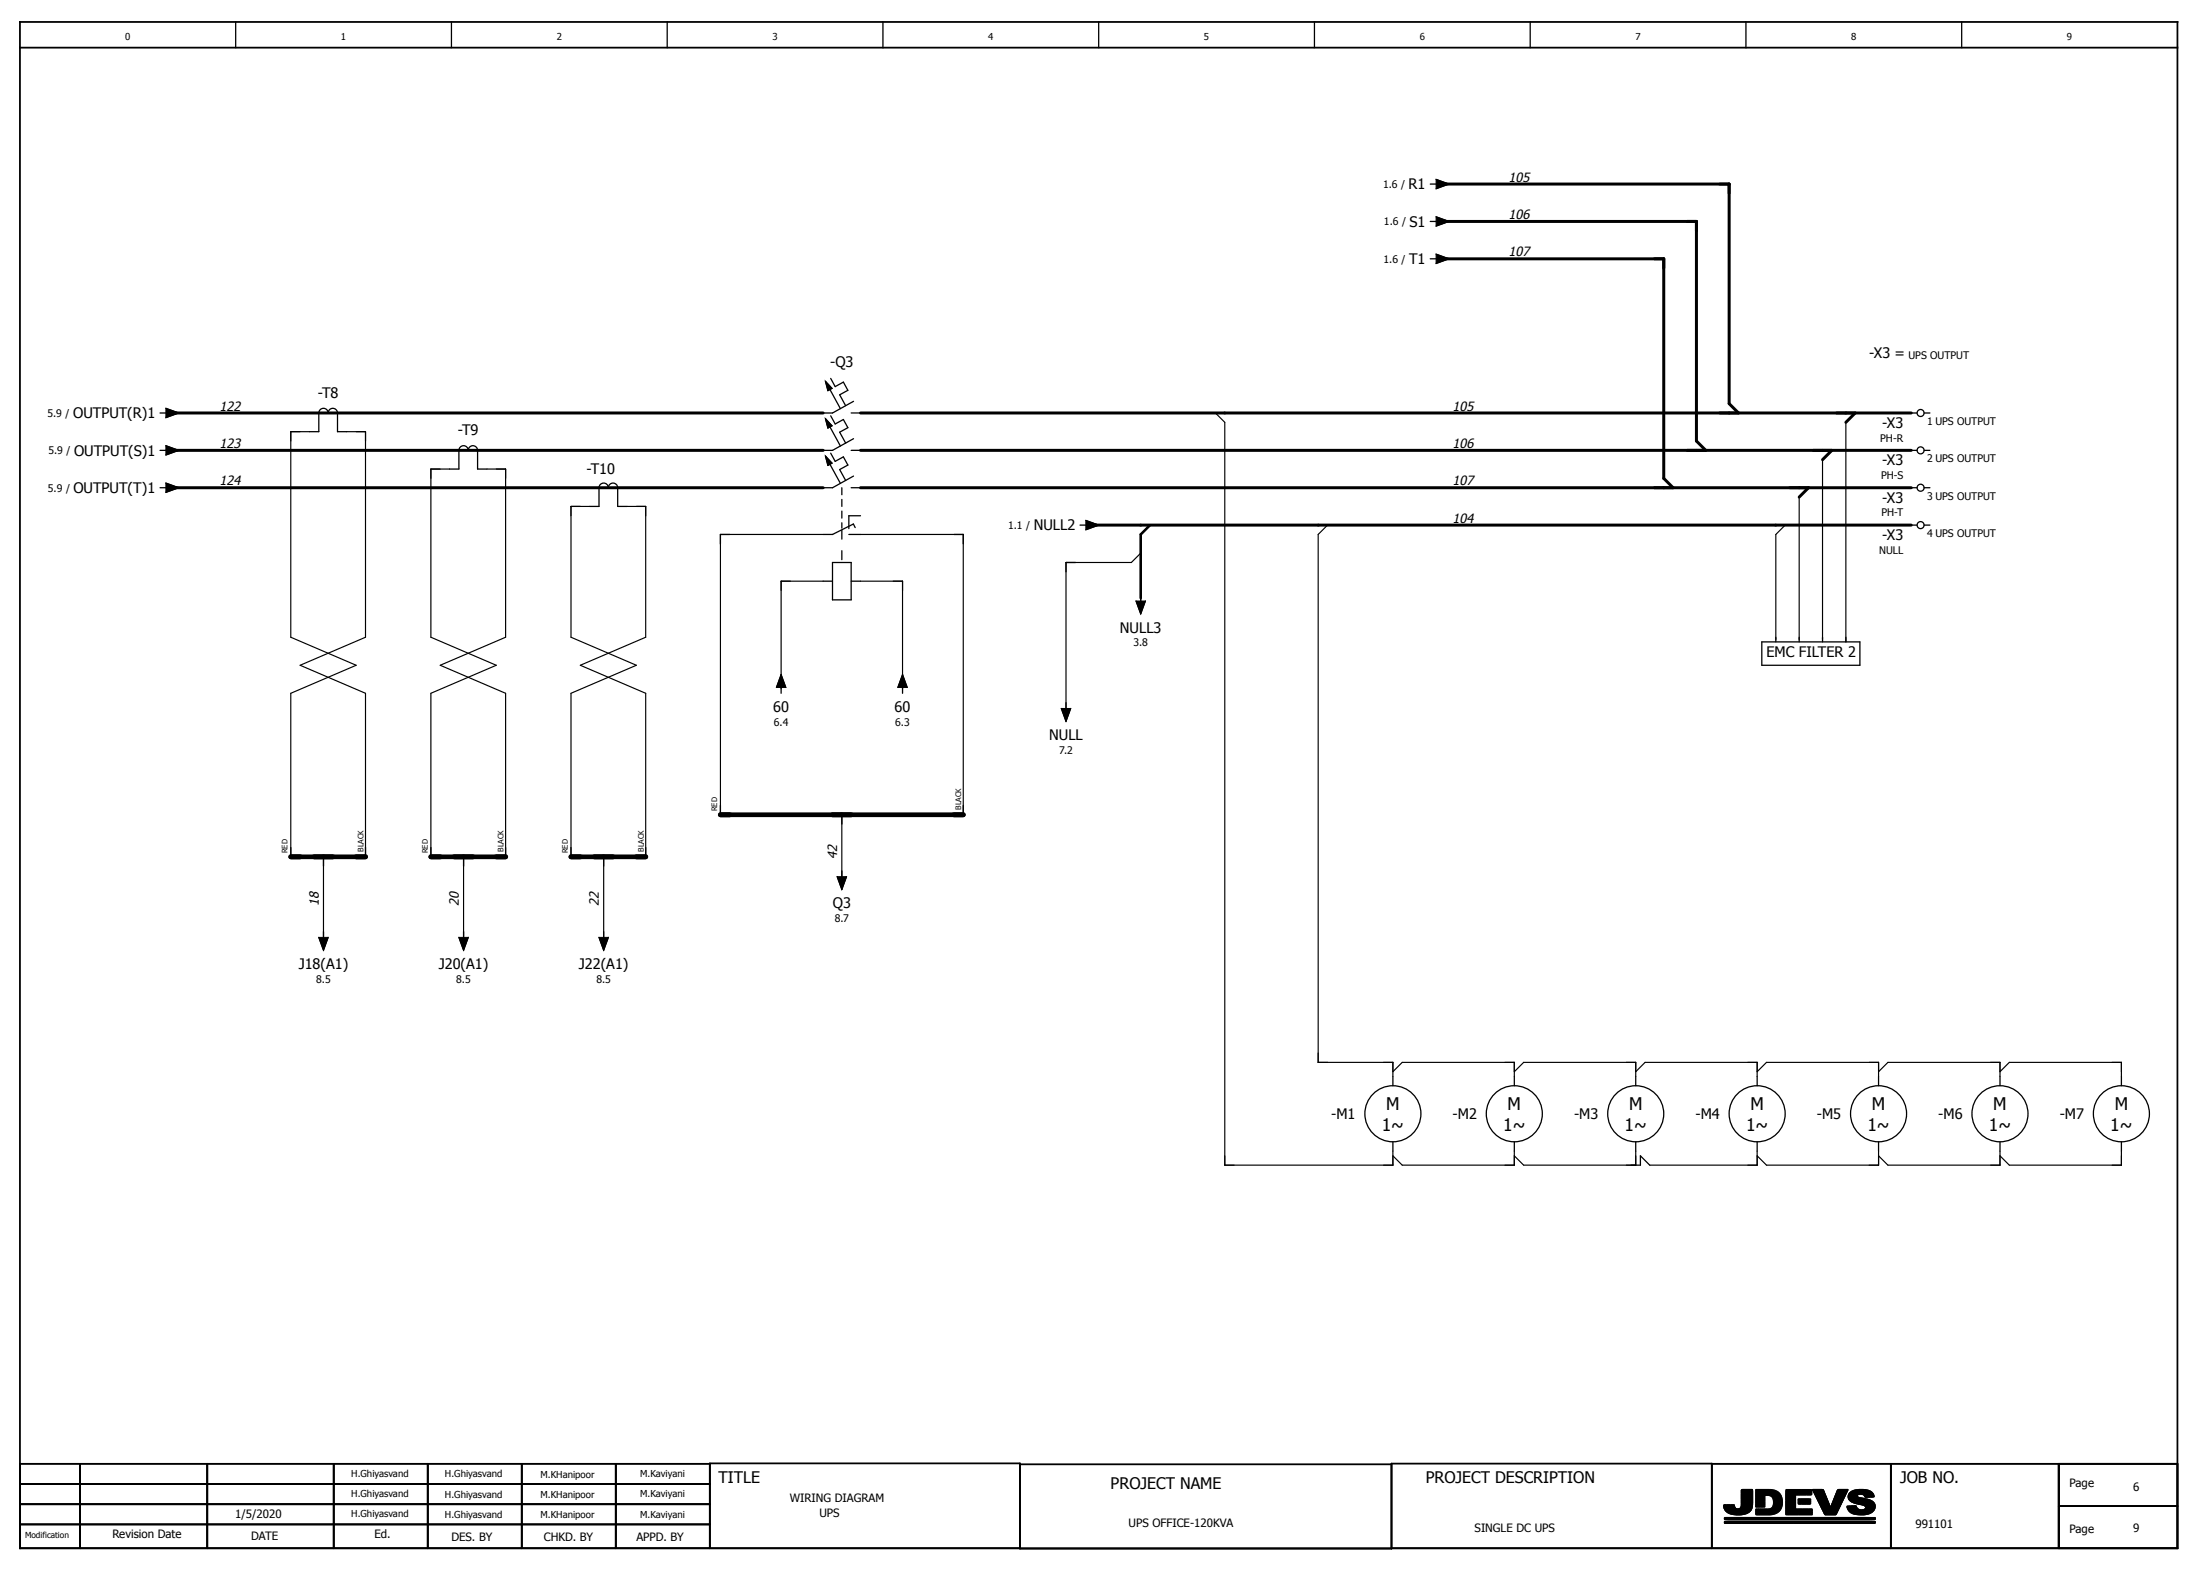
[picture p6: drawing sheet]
<svg xmlns="http://www.w3.org/2000/svg" width="428mm" height="306mm" viewBox="0 0 428 306" stroke-linecap="round" stroke-linejoin="round" font-family="sans-serif">
<g fill="none" stroke="#000" stroke-width=".25">
<path d="M45.9 4.3v5M87.9 4.3v5M129.9 4.3v5M171.9 4.3v5M213.9 4.3v5M255.9 4.3v5M297.9 4.3v5M339.9 4.3v5M381.9 4.3v5M278.4 35.8h1.2M279.6 34.9l2.5 .9-2.5 .9M278.4 43.1h1.2"/>
<path d="M278.4 50.4h1.2M279.6 42.2l2.5 .9-2.5 .9M279.6 49.5l2.5 .9-2.5 .9M32.3 79.5l2.5 .9-2.5 .9M160.7 74.2l1.3 1.4-.8 .4zM161.6 75.8l2 3.7M161.7 73.6l.9 1.6 1.6-.8 .9 1.6-1.6 .8 1.1 2.1M166.2 78.1l-4.1 2.3h-1.9M31.2 80.4h1.1M31.2 87.6h1.1M31.2 94.9h1.1M32.3 94l2.5 .9-2.5 .9"/>
<path d="M32.3 86.7l2.5 .9-2.5 .9M60.2 84h1.9v-3.6a.91 .91 0 0 1 .9-.9 .91 .91 0 0 1 .9 .9 .91 .91 0 0 1 .9-.9 .91 .91 0 0 1 .9 .9v3.6h1.8M87.5 91.3h1.8v-3.7a.91 .91 0 0 1 .9-.9 .91 .91 0 0 1 1 .9 .91 .91 0 0 1 .9-.9 .91 .91 0 0 1 .9 .9v3.7h1.8M114.8 98.5h1.8v-3.6a.91 .91 0 0 1 .9-.9 .91 .91 0 0 1 .9 .9 .91 .91 0 0 1 .9-.9 .91 .91 0 0 1 .9 .9v3.6h1.9M160.7 88.7l1.3 1.4-.8 .5zM160.7 81.5l1.3 1.4-.8 .4zM161.6 90.3l2 3.8M161.6 83.1l2 3.7M161.7 80.9l.9 1.6 1.6-.9 .9 1.6-1.6 .9 1.1 2.1M161.7 88.2l.9 1.6 1.6-.9 .9 1.6-1.6 .9 1.1 2.1M163.9 94.9v1.4M163.9 97.2v1.3"/>
<path d="M163.9 99.5v1.3M165.7 80.4h1.8M165.7 87.6h1.8M165.7 94.9h1.8M166.2 85.4l-4.1 2.2h-1.9M166.2 92.6l-4.1 2.3h-1.9M372.1 80.4h1.1M372.1 87.6h1.1M372.1 94.9h1.1M374.6 80.4h1.1M374.6 87.6h1.1M374.6 94.9h1.1"/>
<path d="M142.1 104h-1.9v1.8M160.2 113.1h1.9M162.1 109.5h3.6v7.2h-3.6zM163.9 101.7v1.1M165.2 104h2.3M165.7 113.1h1.8M166.5 102.7l-.4-.7-4 2h-1.9M167.5 100.4h-2.3v2.5M185.7 104h1.8v1.8M209.3 109.5h-1.8v1.8M210.2 102.2h1.2M211.4 101.3l2.5 .9-2.5 .9"/>
<path d="M221.2 117l.9 2.5 .9-2.5M222.1 115.8v1.2M372.1 102.2h1.1M374.6 102.2h1.1M151.2 133.8l.9-2.5 .9 2.5M152.1 133.8v1.1M174.8 133.8l.9-2.5 .9 2.5M175.7 133.8v1.1M206.6 137.9l.9 2.5 .9-2.5M207.5 136.7v1.2M343 124.9h19.1v4.6h-19.1zM345.7 124v.9"/>
<path d="M350.2 124v.9M354.8 124v.9M359.3 124v.9M140.2 156.7v1.8M163.9 158.5v1.9M187.5 156.7v1.8M56.6 164.9v1.8M63 166.7v1.8M71.2 164.9v1.8M83.9 164.9v1.8M90.2 166.7v1.8M98.4 164.9v1.8"/>
<path d="M111.2 164.9v1.8M117.5 166.7v1.8M125.7 164.9v1.8M163 170.6l.9 2.5 .9-2.5M163.9 169.5v1.1M62.1 182.4l.9 2.5 .9-2.5M63 181.3v1.1M89.3 182.4l.9 2.5 1-2.5M90.2 181.3v1.1M116.6 182.4l.9 2.5 .9-2.5M117.5 181.3v1.1M271.2 209.5v1.8"/>
<path d="M294.8 209.5v1.8M318.4 209.5v1.8M342.1 209.5v1.8M365.7 209.5v1.8M389.3 209.5v1.8M413 209.5v1.8M271.2 222.2v1.8M294.8 222.2v1.8M317.5 226.7h1.8v-1.8l1.9 1.8M318.4 222.2v1.8M342.1 222.2v1.8M365.7 222.2v1.8"/>
<path d="M389.3 222.2v1.8M413 222.2v1.8M335.6 292.9h2a.72 .72 0 0 0 .9 .7 .72 .72 0 0 0 .5-1v-2.7h2.1l.1 .2a7.8 7.8 0 0 1-.3 3.7l-.3 .3a3.2 3.2 0 0 1-1.9 .7h-.6a2.23 2.23 0 0 1-2.5-1.9zM335.7 295.6l.4 .1M336.1 295.3h-.4M341.8 289.9h3l1 .2a2.35 2.35 0 0 1 1.1 3 2.36 2.36 0 0 1-2.5 1.7l-2.6-.1v-1l1.3-.1a1.81 1.81 0 0 0 2-.4l.1-.3a1.43 1.43 0 0 0-.9-1.9h-.8v2.2h-1.7zM347.7 289.9h5v.9l-.1 .1-3.1 .1v2.6h3.3v1.2l-5.1-.1zM350.1 291.7h2.4v.9l-2.4 .1zM356.3 293.4h.1M359.7 289.9h-1.8l-.2 .1-1.3 3.4M359.7 289.9h.1M359.8 289.9l-2.4 4.8h-2.1l-2.4-4.8h2l1.4 3.5"/>
<path d="M361.1 290a1.45 1.45 0 0 0-1.2 1.7 4.4 4.4 0 0 0 2.9 1.2l.4 .3a.6 .6 0 0 1-.8 .6M361.1 290l1.5-.1 1.1 .1a1.58 1.58 0 0 1 1.1 1.2l-1.7 .1a.87 .87 0 0 0-.7-.6 .87 .87 0 0 0-.9 .4l.3 .3 1.2 .2a2.39 2.39 0 0 1 2 1.3v.2M361.1 290h.1M362.4 293.8h.1M363.6 295.3h1.4M365 296.4h.1M365 293.1v.1M365 293.2a1.67 1.67 0 0 1-1.4 1.4l-.9 .2a3.2 3.2 0 0 1-2.6-.7l-.4-.4-.1-.6 1.7-.1a1.09 1.09 0 0 0 1.1 .8M365 296.4v-.3l-.9-.1-28.4 .1v.3h29.3M365 295.3h-29.3v.4M365 295.3v.4M365 295.6l-1.4 .1"/>
<path d="M365 295.7h-29.3"/>
<circle cx="373.9" cy="87.6" r=".68"/>
<circle cx="373.9" cy="94.9" r=".68"/>
<circle cx="373.9" cy="80.4" r=".68"/>
<circle cx="373.9" cy="102.2" r=".68"/>
<circle cx="271.2" cy="216.7" r="5.5"/>
<circle cx="294.8" cy="216.7" r="5.5"/>
<circle cx="318.4" cy="216.7" r="5.5"/>
<circle cx="342.1" cy="216.7" r="5.5"/>
<circle cx="365.7" cy="216.7" r="5.5"/>
<circle cx="389.3" cy="216.7" r="5.5"/>
<circle cx="413" cy="216.7" r="5.5"/>
</g>
<g fill="none" stroke="#000" stroke-width=".35">
<path d="M3.9 9.3h420M3.9 4.3h420v297h-420zM3.9 296.6h134.3M3.9 284.8h134.3M3.9 292.7h134.3M3.9 288.8h134.3M15.6 284.8v16.5M40.3 284.8v16.5M65 284.8v16.5M83.3 284.8v16.5M101.6 284.8v16.5M119.9 284.8v16.5"/>
<path d="M198.6 284.9h72.3M333.2 284.8h90.7M368.1 284.8v16.5M400.8 284.8v16.5M400.8 293.1h23.1M138.2 301.3v-16.5h60.4v16.6h72.3v-16.6h62.3v16.5"/>
</g>
<g fill="none" stroke="#000" stroke-width=".19">
<path d="M3.9 292.7h134.3M3.9 284.8h134.3v16.5h-134.3zM3.9 296.6h134.3M3.9 288.8h134.3M15.6 284.8v16.5M40.3 284.8v16.5M65 284.8v16.5M83.3 284.8v16.5M101.6 284.8v16.5M119.9 284.8v16.5M333.2 284.8h90.7v16.5h-90.7zM368.1 284.8v16.5"/>
<path d="M400.8 284.8v16.5"/>
</g>
<g fill="#000" stroke="#000" stroke-width=".19">
<path d="M279.6 34.9l2.5 .9-2.5 .9zM279.6 42.2l2.5 .9-2.5 .9zM279.6 49.5l2.5 .9-2.5 .9zM32.3 79.5l2.5 .9-2.5 .9zM160.7 74.2l1.3 1.4-.8 .4zM32.3 94l2.5 .9-2.5 .9zM32.3 86.7l2.5 .9-2.5 .9zM160.7 88.7l1.3 1.4-.8 .5zM160.7 81.5l1.3 1.4-.8 .4zM211.4 101.3l2.5 .9-2.5 .9zM221.2 117h1.8l-.9 2.5zM152.1 131.3l.9 2.5h-1.8z"/>
<path d="M175.7 131.3l.9 2.5h-1.8zM206.6 137.9h1.8l-.9 2.5zM163 170.6h1.8l-.9 2.5zM62.1 182.4h1.8l-.9 2.5zM89.3 182.4h1.9l-1 2.5zM116.6 182.4h1.8l-.9 2.5zM335.7 295.3h27.9h1.4v.4h-29.3zM335.6 292.9h2a.73 .73 0 0 0 .7 .7 .7 .7 0 0 0 .7-1v-2.7h.2h1.9l.1 2.5a2.11 2.11 0 0 1-2 2.3l-.5 .1a3.4 3.4 0 0 1-2.9-1zM341.8 289.9h3l1 .2a2.35 2.35 0 0 1 1.1 3 2.36 2.36 0 0 1-2.5 1.7l-2.6-.1v-1l1.8-.1a1.42 1.42 0 0 0 1.5-.6 1.42 1.42 0 0 0-.1-1.6 1.7 1.7 0 0 0-1.5-.4v2.2h-1.7zM350.1 291.7h2.4v.9l-2.4 .1zM347.7 289.9h5v.9l-.1 .1-3.1 .1v2.6h3.3v1.2l-5.1-.1zM352.9 289.9h2l1.5 3.5 1.3-3.4 .2-.1h1.9l-2.4 4.8h-2.1z"/>
<path d="M360.2 290.4l.6-.3 .8-.2 2.1 .1a1.58 1.58 0 0 1 1.1 1.2l-1.7 .1a.91 .91 0 0 0-1.6-.2l.3 .3 1.2 .2a2 2 0 0 1 2 1.6 2.32 2.32 0 0 1-2.7 1.6 2.37 2.37 0 0 1-2.5-.9l-.2-.8 1.7-.1a1.09 1.09 0 0 0 .8 .8 1.09 1.09 0 0 0 1.1-.5 1.57 1.57 0 0 0-1.5-.7 1.88 1.88 0 0 1-1.9-1.4l.1-.4zM335.7 296.1l28.4-.1 .9 .1v.3h-29.3z"/>
</g>
<g fill="none" stroke="#000" stroke-width=".58">
<path d="M280.2 35.8h56.4v42.7l1.8 1.9M280.2 43.1h50v42.7l1.9 1.8M280.2 50.4h43.7v42.7l1.8 1.8M33 80.4h127.2M33 87.6h127.2M33 94.9h127.2M167.5 80.4h204.6M167.5 87.6h204.6M167.5 94.9h204.6M352.1 94.9l-1.9 1.8M356.6 87.6l-1.8 1.9M361.2 80.4l-1.9 1.8"/>
<path d="M212.1 102.2h160"/>
</g>
<g fill="none" stroke="#000" stroke-width=".23">
<path d="M60.2 84h-3.6v40l12.7 5.5-12.7 5.4v31.8M67.5 84h3.7v40l-12.8 5.5 12.8 5.4v31.8M87.5 91.3h-3.6v32.7l12.7 5.5-12.7 5.4v31.8M94.8 91.3h3.6v32.7l-12.7 5.5 12.7 5.4v31.8M114.8 98.5h-3.6v25.5l12.7 5.5-12.7 5.4v31.8M122.1 98.5h3.6v25.5l-12.7 5.5 12.7 5.4v31.8M240.2 80.4h-3.6l1.8 1.8v144.5h32.8v-2.7M350.2 96.7v27.8M354.8 89.5v35M359.3 82.2v42.7M160.2 113.1h-8.1v20.9M160.2 104h-20v54.5"/>
<path d="M167.5 113.1h8.2v20.9M167.5 104h20v54.5M220.2 102.2h3.7l-1.8 1.8v14.5M222.1 107.6l-1.9 1.9h-12.7v30M254.8 102.2h3.6l-1.8 1.8v102.7h14.6v2.8M343.9 102.2h3.6l-1.8 1.8v20.5M163.9 158.5v13.7M63 166.7v17.3M90.2 166.7v17.3M117.5 166.7v17.3M271.2 208.5l1.8-1.8h21.8v2.8M294.8 208.5l1.8-1.8h21.8v2.8"/>
<path d="M318.4 208.5l1.8-1.8h21.9v2.8M342.1 208.5l1.8-1.8h21.8v2.8M365.7 208.5l1.8-1.8h21.8v2.8M389.3 208.5l1.9-1.8h21.8v2.8M294.8 224v2.7h-21.8l-1.8-1.8M318.4 224v2.7h-21.8l-1.8-1.8M342.1 224v2.7h-20.9M365.7 224v2.7h-21.8l-1.8-1.8M389.3 224v2.7h-21.8l-1.8-1.8M413 224v2.7h-21.8l-1.9-1.8"/>
</g>
<path d="M140.2 158.5h47.3M56.6 166.7h14.6M83.9 166.7h14.5M111.2 166.7h14.5" fill="none" stroke="#000" stroke-width=".91"/>
<path d="M140.2 158.5h1.9M162.1 158.5h3.6M185.7 158.5h1.8M56.6 166.7h1.8M61.2 166.7h3.6M69.3 166.7h1.9M83.9 166.7h1.8M88.4 166.7h3.7M96.6 166.7h1.8M111.2 166.7h1.8M115.7 166.7h3.6M123.9 166.7h1.8" fill="none" stroke="#000" stroke-width="1"/>
<path d="M223.9 102.2l-1.8 1.8v12.4" fill="none" stroke="#000" stroke-width=".5"/>
<path d="M163.9 103.2v6.3" fill="none" stroke="#000" stroke-width=".25" stroke-dasharray="1.7 2.3"/>
<g font-size="3.4">
<text x="269.8" y="215.9">M</text>
<text x="293.5" y="215.9">M</text>
<text x="317.1" y="215.9">M</text>
<text x="340.8" y="215.9">M</text>
<text x="364.4" y="215.9">M</text>
<text x="388" y="215.9">M</text>
<text x="411.7" y="215.9">M</text>
<text x="269" y="220">1~</text>
<text x="292.6" y="220">1~</text>
<text x="316.3" y="220">1~</text>
<text x="339.9" y="220">1~</text>
<text x="363.5" y="220">1~</text>
<text x="387.2" y="220">1~</text>
<text x="410.8" y="220">1~</text>
</g>
<g font-size="3.1">
<text x="139.9" y="288.6">TITLE</text>
<text x="216.2" y="289.7">PROJECT NAME</text>
<text x="277.5" y="288.6">PROJECT DESCRIPTION</text>
<text x="369.9" y="288.6">JOB NO.</text>
</g>
<g font-size="2.8">
<text x="274.2" y="36.8">R1</text>
<text x="274.4" y="44.1">S1</text>
<text x="274.3" y="51.4">T1</text>
<text x="161.6" y="71.5">-Q3</text>
<text x="363.9" y="69.7">-X3 =</text>
<text x="61.9" y="77.4">-T8</text>
<text x="14.2" y="81.4">OUTPUT(R)1</text>
<text x="366.4" y="83.3">-X3</text>
<text x="14.4" y="88.7">OUTPUT(S)1</text>
<text x="89.1" y="84.7">-T9</text>
<text x="14.3" y="95.9">OUTPUT(T)1</text>
<text x="114.2" y="92.2">-T10</text>
<text x="366.4" y="90.6">-X3</text>
<text x="366.4" y="97.8">-X3</text>
<text x="201.2" y="103.2">NULL2</text>
<text x="366.4" y="105.1">-X3</text>
<text x="218" y="123.1">NULL3</text>
<text x="343.9" y="127.9">EMC FILTER 2</text>
<text x="150.5" y="138.6">60</text>
<text x="174.2" y="138.6">60</text>
<text x="204.2" y="144">NULL</text>
<text x="162.1" y="176.7">Q3</text>
<text x="58.1" y="188.6">J18(A1)</text>
<text x="85.4" y="188.6">J20(A1)</text>
<text x="112.7" y="188.6">J22(A1)</text>
<text x="259.1" y="217.8">-M1</text>
<text x="282.8" y="217.8">-M2</text>
<text x="306.4" y="217.8">-M3</text>
<text x="330" y="217.8">-M4</text>
<text x="353.7" y="217.8">-M5</text>
<text x="377.3" y="217.8">-M6</text>
<text x="401" y="217.8">-M7</text>
</g>
<g font-size="2.5">
<text x="293.7" y="35.4">105</text>
<text x="293.7" y="42.6">106</text>
<text x="293.7" y="49.9">107</text>
<text x="42.8" y="79.9">122</text>
<text x="282.8" y="79.9">105</text>
<text x="42.8" y="87.2">123</text>
<text x="282.8" y="87.2">106</text>
<text x="42.8" y="94.4">124</text>
<text x="282.8" y="94.4">107</text>
<text x="282.8" y="101.7">104</text>
<text x="163" y="167.2" transform="rotate(-90 163 167.2)">42</text>
<text x="62.1" y="176.3" transform="rotate(-90 62.1 176.3)">18</text>
<text x="89.3" y="176.3" transform="rotate(-90 89.3 176.3)">20</text>
<text x="116.6" y="176.3" transform="rotate(-90 116.6 176.3)">22</text>
</g>
<g font-size="2.2">
<text x="153.7" y="292.3">WIRING DIAGRAM</text>
<text x="402.9" y="289.3">Page</text>
<text x="415.3" y="290.1">6</text>
<text x="21.9" y="299.3">Revision Date</text>
<text x="45.8" y="295.3">1/5/2020</text>
<text x="48.9" y="299.7">DATE</text>
<text x="72.9" y="299.3">Ed.</text>
<text x="87.9" y="299.8">DES. BY</text>
<text x="105.9" y="299.8">CHKD. BY</text>
<text x="123.9" y="299.8">APPD. BY</text>
<text x="159.5" y="295.3">UPS</text>
<text x="219.7" y="297.1">UPS OFFICE-120KVA</text>
<text x="287.1" y="298.1">SINGLE DC UPS</text>
<text x="372.9" y="297.3">991101</text>
<text x="402.9" y="298.3">Page</text>
<text x="415.3" y="298.1">9</text>
</g>
<g font-size="2">
<text x="269.2" y="36.6">1.6 /</text>
<text x="269.4" y="43.8">1.6 /</text>
<text x="269.3" y="51.1">1.6 /</text>
<text x="371.5" y="69.9">UPS OUTPUT</text>
<text x="9.2" y="81.1">5.9 /</text>
<text x="375.2" y="82.7">1 UPS OUTPUT</text>
<text x="9.4" y="88.4">5.9 /</text>
<text x="366" y="85.9">PH-R</text>
<text x="375.2" y="90">2 UPS OUTPUT</text>
<text x="9.3" y="95.6">5.9 /</text>
<text x="366.2" y="93.2">PH-S</text>
<text x="366.2" y="100.5">PH-T</text>
<text x="375.2" y="97.2">3 UPS OUTPUT</text>
<text x="196.2" y="102.9">1.1 /</text>
<text x="365.8" y="107.7">NULL</text>
<text x="375.2" y="104.5">4 UPS OUTPUT</text>
<text x="220.6" y="125.7">3.8</text>
<text x="150.6" y="141.2">6.4</text>
<text x="174.3" y="141.2">6.3</text>
<text x="206.2" y="146.6">7.2</text>
<text x="162.5" y="179.4">8.7</text>
<text x="61.6" y="191.2">8.5</text>
<text x="88.8" y="191.2">8.5</text>
<text x="116.1" y="191.2">8.5</text>
</g>
<g font-size="1.9">
<text x="24.4" y="7.8">0</text>
<text x="66.4" y="7.8">1</text>
<text x="108.4" y="7.8">2</text>
<text x="150.4" y="7.8">3</text>
<text x="192.4" y="7.8">4</text>
<text x="234.4" y="7.8">5</text>
<text x="276.4" y="7.8">6</text>
<text x="318.4" y="7.8">7</text>
<text x="360.4" y="7.8">8</text>
<text x="402.4" y="7.8">9</text>
<text x="68.4" y="287.4">H.Ghiyasvand</text>
<text x="86.6" y="287.5">H.Ghiyasvand</text>
<text x="105.2" y="287.5">M.KHanipoor</text>
<text x="124.6" y="287.5">M.Kaviyani</text>
<text x="68.4" y="291.4">H.Ghiyasvand</text>
<text x="86.6" y="291.4">H.Ghiyasvand</text>
<text x="105.2" y="291.4">M.KHanipoor</text>
<text x="124.6" y="291.4">M.Kaviyani</text>
<text x="68.4" y="295.3">H.Ghiyasvand</text>
<text x="86.6" y="295.3">H.Ghiyasvand</text>
<text x="105.2" y="295.4">M.KHanipoor</text>
<text x="124.6" y="295.3">M.Kaviyani</text>
</g>
<text font-size="1.6" x="4.9" y="299.3">Modification</text>
<g font-size="1.5">
<text x="139.6" y="157.9" transform="rotate(-90 139.6 157.9)">RED</text>
<text x="187.1" y="157.6" transform="rotate(-90 187.1 157.6)">BLACK</text>
<text x="56" y="166.1" transform="rotate(-90 56 166.1)">RED</text>
<text x="70.8" y="165.7" transform="rotate(-90 70.8 165.7)">BLACK</text>
<text x="83.3" y="166.1" transform="rotate(-90 83.3 166.1)">RED</text>
<text x="98" y="165.7" transform="rotate(-90 98 165.7)">BLACK</text>
<text x="110.5" y="166.1" transform="rotate(-90 110.5 166.1)">RED</text>
<text x="125.3" y="165.7" transform="rotate(-90 125.3 165.7)">BLACK</text>
</g>
</svg>
